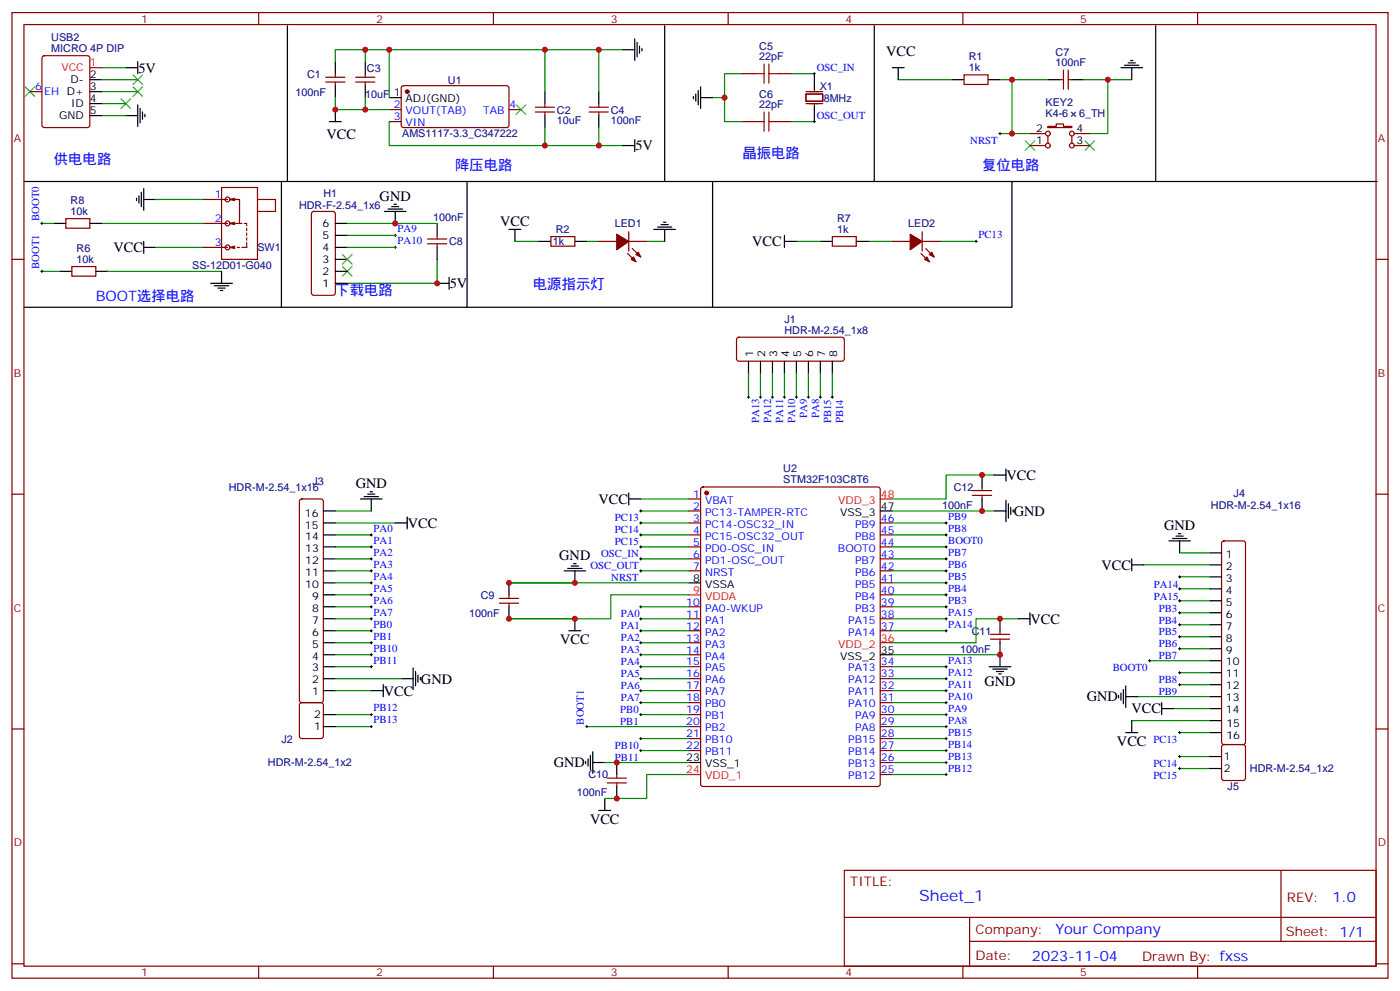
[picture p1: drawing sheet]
<svg xmlns="http://www.w3.org/2000/svg" width="412mm" height="292mm" viewBox="0 0 412 292" stroke-linecap="round" stroke-linejoin="round" font-family="sans-serif">
<g fill="none" stroke="#870000" stroke-width=".35">
<path d="M3.5 3.7h405.4v284.3h-405.4zM7.1 7.2h398.2v277.3h-398.2zM12.6 16.6l.5-.2h12.7l.6 .4 .1 20.1-.5 .6-12.9 .1-.7-.5-.1-20zM76.2 3.7v3.5M145.3 3.7v3.5M214.5 3.7v3.5M283.6 3.7v3.5M352.8 3.7v3.5M8.8 27h3.5M96 24.2h5.6M96 22.8h5.6M98.8 21.7v1.1"/>
<path d="M98.8 24.2v1M104.8 24.2h5.6M104.8 22.8h5.6M107.6 21.7v1.1M107.6 24.2v1M114.7 35.8h3.5M114.7 32.3h3.5M118.4 25.4l.5-.2 30.6 .1 .4 .6v11.2l-.7 .5-30.6-.1-.4-.6v-11zM149.9 32.3h3.6M157.7 33h5.6M157.7 31.6h5.6M160.5 30.5v1.1"/>
<path d="M160.5 33v1M173.6 33h5.6M173.6 31.6h5.6M176.4 30.5v1.1M176.4 33v1M218.7 35.8h3.5M218.7 21.7h3.5M229.3 35.8h3.5M229.3 21.7h3.5M237.4 27.7h5v2.1h-5zM237.4 27h5M237.4 30.5h5"/>
<path d="M284 22h7v2.9h-7zM303.4 39.3h4.6M308.7 37.2h2.4v-.7h2.2v.7h2.4v.4h-7zM312.2 23.5h1.1M313.3 20.6v5.7M314.7 20.6v5.7M314.7 23.5h1M316.4 39.3h4.6M60 58.7h7M65.3 55.2h10.5v21.2h-10.5zM67.7 58.7h2.9v7.1h-2.9M67.7 58.7l1.4 .4"/>
<path d="M69.1 58.4l-1.4 .3M75.8 58.7h5.3v3.6h-5.3M303.4 42.9h4.6M308.7 40v2.2M315.7 40v2.2M316.4 42.9h4.6M3.5 76.4h3.6M19.4 64.4h7.1v2.8h-7.1zM21.2 78.5h7v2.8h-7zM60 72.8h7M60 65.8h7M67.7 72.8l1.4 .4"/>
<path d="M67.7 65.8l1.4 .3M68.4 72.8h.7M69.1 65.4l-1.4 .4M69.1 72.5l-1.4 .3M69.8 72.8h.8M70.6 65.8h.7M72 65.8h.7v.7M72.7 71.4v1.4h-1.4M72.7 67.2v.7M72.7 68.6v.7M72.7 70v.7M92 62.5l.4-.2h5.7l.6 .4 .1 23.6-.5 .6-5.9 .1-.6-.5-.1-23.5z"/>
<path d="M125.9 70.4h5.7M125.9 71.8h5.7M128.8 69.3v1.1M128.8 71.8v1M162.3 69.7h7v2.8h-7zM176.4 71.1h5.3M184.9 74.6l2.4 2.5M185.2 71.1h5.3M185.2 68.3v5.6M186.3 73.2l2.4 2.5M245.2 69.7h7v2.8h-7zM262.8 71.1h5.3"/>
<path d="M271.3 74.6l2.5 2.5M271.6 71.1h5.3M271.6 68.3v5.6M272.7 73.2l2.5 2.5M405.3 76.4h3.6M217.2 99.5l.5-.2h30.3l.5 .2 .2 .5v5.7l-.2 .5-.5 .2h-30.3l-.5-.3-.2-.4v-5.7zM3.5 145.5h3.6M88.4 147.1l.5-.2h5.6l.5 .2 .2 .5v58.6l-.2 .5-.5 .2h-5.6l-.5-.2-.2-.5v-58.6zM202.8 146.9h3.6M202.8 150.5h3.6M202.8 154h3.6M202.8 157.5h3.6"/>
<path d="M206.6 143.6l.5-.2h51.5l.6 .4 .1 87.1-.5 .6-51.7 .1-.7-.5v-87zM259.3 154h3.5M259.3 157.5h3.5M286.5 145.9h5.6M286.5 144.5h5.6M289.3 143.4v1.1M289.3 145.9v1M360.1 159.5l.4-.2h5.7l.5 .2 .2 .5v58.5l-.2 .5-.5 .3h-5.7l-.5-.3-.2-.5v-58.5zM405.3 145.5h3.6M147.1 177.6h5.7M147.1 176.2h5.7M149.9 175.2v1"/>
<path d="M149.9 177.6v1.1M202.8 161h3.6M202.8 164.6h3.6M202.8 168.1h3.6M202.8 178.7h3.6M259.3 161h3.5M259.3 164.6h3.5M259.3 168.1h3.5M259.3 178.7h3.5M259.3 175.2h3.5M259.3 171.6h3.5M202.8 182.2h3.6"/>
<path d="M202.8 185.7h3.6M202.8 189.3h3.6M202.8 192.8h3.6M202.8 196.3h3.6M202.8 199.8h3.6M259.3 182.2h3.5M259.3 185.7h3.5M259.3 196.3h3.5M259.3 199.8h3.5M291.7 188.2h5.7M291.7 186.8h5.7M294.6 185.7v1.1"/>
<path d="M294.6 188.2v1.1M3.5 214.7h3.6M88.4 207.1l.5-.2h5.6l.7 .4v9.5l-.4 .6-5.9 .1-.7-.5v-9.4zM202.8 203.4h3.6M202.8 206.9h3.6M202.8 210.4h3.6M202.8 214h3.6M202.8 217.5h3.6M259.3 203.4h3.5M259.3 206.9h3.5M259.3 210.4h3.5M259.3 214h3.5"/>
<path d="M259.3 217.5h3.5M360.1 219.5l.4-.2h5.7l.6 .4 .1 9.4-.5 .7h-5.9l-.6-.4-.1-9.4zM405.3 214.7h3.6M178.9 230.5h5.6M178.9 229.1h5.6M181.7 228.1v1M181.7 230.5v1.1M202.8 221h3.6M259.3 221h3.5M259.3 228.1h3.5M259.3 224.5h3.5M248.7 256.3h156.6v28.2h-156.6z"/>
<path d="M377.3 256.3v20.9M248.7 270.1h156.5M285.6 277.2h119.6M285.6 270.1v14.2M3.5 283.8h3.6M76.2 284.5v3.5M145.3 284.5v3.5M214.5 284.5v3.5M283.6 284.5v3.5M352.8 284.5v3.5M405.3 283.8h3.6"/>
<circle cx="308.7" cy="39.3" r=".71"/>
<circle cx="315.7" cy="39.3" r=".71"/>
<circle cx="67" cy="58.7" r=".71"/>
<circle cx="308.7" cy="42.9" r=".71"/>
<circle cx="315.7" cy="42.9" r=".71"/>
<circle cx="67" cy="72.8" r=".71"/>
<circle cx="67" cy="65.8" r=".71"/>
</g>
<g fill="none" stroke="#008700" stroke-width=".35">
<path d="M30 19.9h7M107.6 14.6v3.6M114.7 14.6v14.2M160.5 14.6v12.4M176.4 14.6v12.4M183.4 14.6h-84.6v3.6M30 34h7M30 30.5h7M30 27h10.6M30 23.5h10.6M98.8 28.8v3.5h15.9M107.6 28.8v3.5"/>
<path d="M114.7 35.8v7.1h68.7M160.5 37.6v5.3M176.4 37.6v5.3M209.9 28.8h3.5M218.7 21.7h-5.3v14.1h5.3M232.8 35.8h7.1M232.8 21.7h7.1M264.6 23.5h15.9M294.6 23.5h14.1M294.6 39.3h3.5M298.1 23.5v15.8h5.3M319.3 23.5h14.1"/>
<path d="M326.3 23.5v15.8h-5.3M45.9 58.7h14.1M12.3 65.8h3.6M12.3 79.9h5.3M30 65.8h30M31.7 79.9h33.6M45.9 72.8h14.1M102.3 65.8h26.5M102.3 72.8h14.1M102.3 69.3h14.1M128.8 76.4v7h-26.5M151.7 71.1h7"/>
<path d="M172.9 71.1h3.5M190.5 71.1h5.3M234.6 71.1h7.1M255.8 71.1h7M276.9 71.1h10.6M220.5 109.9v7M224 109.9v7M227.5 109.9v7M231.1 109.9v7M234.6 109.9v7M238.1 109.9v7M241.7 109.9v7"/>
<path d="M245.2 109.9v7M292.8 139.9h-14.1v7h-15.9M98.8 157.5h10.6M98.8 154h17.6M98.8 150.5h10.6M188.7 157.5h14.1M188.7 154h14.1M188.7 150.5h14.1M188.7 146.9h14.1M262.8 157.5h15.9M262.8 154h15.9M262.8 150.5h30"/>
<path d="M98.8 161h10.6M98.8 171.6h10.6M98.8 164.6h10.6M98.8 168.1h10.6M98.8 175.2h10.6M98.8 178.7h10.6M149.9 171.6h52.9M188.7 161h14.1M188.7 164.6h14.1M188.7 168.1h14.1M188.7 178.7h14.1M202.8 175.2h-22.9v7h-30h19.4"/>
<path d="M262.8 161h15.9M262.8 171.6h15.9M262.8 164.6h15.9M262.8 168.1h15.9M262.8 175.2h15.9M262.8 178.7h15.9M336.9 166.3h19.4M347.5 162.8h8.8M347.5 169.9h8.8M347.5 176.9h8.8M347.5 173.4h8.8M98.8 182.2h10.6"/>
<path d="M98.8 185.7h10.6M98.8 189.3h10.6M98.8 192.8h10.6M98.8 196.3h10.6M98.8 199.8h19.4M188.7 182.2h14.1M188.7 185.7h14.1M188.7 189.3h14.1M188.7 192.8h14.1M188.7 196.3h14.1M188.7 199.8h14.1M262.8 182.2h15.9"/>
<path d="M262.8 185.7h15.9M262.8 192.8h31.8M262.8 196.3h15.9M262.8 199.8h15.9M299.9 182.2h-12.4v7.1h-24.7M338.7 194.6h17.6M347.5 180.4h8.8M347.5 187.5h8.8M347.5 184h8.8M347.5 191h8.8M347.5 198.1h8.8M98.8 214h10.6"/>
<path d="M98.8 210.4h10.6M98.8 203.4h10.6M172.9 214h29.9M188.7 210.4h14.1M188.7 203.4h14.1M188.7 206.9h14.1M188.7 217.5h14.1M262.8 214h15.9M262.8 210.4h15.9M262.8 203.4h15.9M262.8 206.9h15.9M262.8 217.5h15.9"/>
<path d="M333.4 212.2h22.9M335.1 205.1h21.2M345.7 208.7h10.6M347.5 201.6h8.8M347.5 215.7h8.8M178.2 224.5h24.6M188.7 221h14.1M202.8 228.1h-12.3v7h-12.3M262.8 221h15.9M262.8 224.5h15.9M262.8 228.1h15.9M347.5 226.3h8.8"/>
<path d="M347.5 222.8h8.8"/>
</g>
<g fill="none" stroke="#3c3" stroke-width=".35">
<path d="M7.4 25.6l2.8 2.8M10.2 25.6l-2.8 2.8M35.6 29.1l2.9 2.8M38.5 29.1l-2.9 2.8M39.2 22l2.8 2.9M39.2 25.6l2.8 2.8M42 25.6l-2.8 2.8M42 22l-2.8 2.9M152 30.9l2.9 2.8M154.9 30.9l-2.9 2.8M302 41.5l2.8 2.8M304.8 41.5l-2.8 2.8"/>
<path d="M319.6 41.5l2.8 2.8M322.4 41.5l-2.8 2.8M100.9 78.5l2.8 2.8M100.9 75l2.8 2.8M103.7 78.5l-2.8 2.8M103.7 75l-2.8 2.8"/>
</g>
<g fill="none" stroke="#000" stroke-width=".35">
<path d="M37 19.9h3.6M40.6 18.2v3.5M84.7 7.6v45.8M98.8 18.2v3.5M107.6 18.2v3.5M183.4 14.6h3.6M187 11.5v6.3M187.7 12.5v4.3M188.4 13.6v2.1M189.1 14.3v.7M195.8 7.6v45.8M257.5 7.6v45.8"/>
<path d="M262.8 19.9h3.5M264.6 19.9v3.6M330.2 19.9h6.3M331.3 19.2h4.2M332.3 18.5h2.1M333 17.8h.7M333.4 19.9v3.6M340.4 7.6v45.8M26.5 34h3.5M26.5 30.5h3.5M26.5 27h3.5M26.5 23.5h3.5"/>
<path d="M37 34h3.6M40.6 30.9v6.3M41.3 31.9v4.3M42 33v2.1M42.7 33.7v.7M97 35.8h3.5M98.8 25.2v3.6M98.8 32.3v3.5M107.6 25.2v3.6M114.7 28.8h3.5M160.5 27v3.5M160.5 34v3.6"/>
<path d="M176.4 27v3.5M176.4 34v3.6M204.3 28.4v.7M205 27.7v2.1M205.7 26.6v4.3M206.4 28.8h3.5M206.4 25.6v6.3M239.9 21.7v4.9M239.9 30.9v4.9M280.5 23.5h3.5M291 23.5h3.6M308.7 23.5h3.5"/>
<path d="M315.7 23.5h3.6M7.1 53.4h398.6M40.2 58.4v.7M40.9 57.7v2.1M41.6 56.6v4.3M42.3 58.7h3.6M42.3 55.6v6.3M82.9 53.4v37.1h-75.8M137.6 53.4v37.1h-54.7M183.4 42.9h3.6M187 41.1v3.5M209.9 53.4v37.1"/>
<path d="M298.1 53.4v37.1h-160.5M15.9 65.8h3.5M17.6 79.9h3.6M26.5 65.8h3.5M28.2 79.9h3.5M42.3 72.8h3.6M42.3 71.1v3.5M65.3 79.9v3.5M98.8 79.9h3.5M98.8 76.4h3.5M98.8 72.8h3.5M98.8 69.3h3.5"/>
<path d="M98.8 65.8h3.5M113.2 62.3h6.4M114.3 61.6h4.2M115.4 60.9h2.1M116.1 60.1h.7M116.4 62.3v3.5M128.8 65.8v3.5M128.8 72.8v3.6M149.9 67.6h3.6M151.7 67.6v3.5M158.7 71.1h3.6M169.3 71.1h3.6"/>
<path d="M192.6 67.6h6.4M193.7 66.9h4.2M194.7 66.1h2.1M195.4 65.4h.7M195.8 67.6v3.5M231.1 71.1h3.5M231.1 69.3v3.5M241.7 71.1h3.5M252.2 71.1h3.6M62.1 83.4h6.3M63.1 84.1h4.3M64.2 84.8h2.1"/>
<path d="M64.9 85.5h.7M98.8 83.4h3.5M128.8 83.4h3.5M132.3 81.7v3.5M220.5 106.4v3.5M224 106.4v3.5M227.5 106.4v3.5M231.1 106.4v3.5M234.6 106.4v3.5M238.1 106.4v3.5M241.7 106.4v3.5M245.2 106.4v3.5"/>
<path d="M289.3 139.9v3.5M292.8 139.9h3.5M296.3 138.1v3.5M95.2 150.5h3.6M95.2 157.5h3.6M95.2 154h3.6M106.2 146.9h6.3M107.2 146.2h4.3M108.3 145.5h2.1M109 144.8h.7M109.4 146.9v3.6M116.4 154h3.5"/>
<path d="M119.9 152.2v3.6M185.2 146.9h3.5M185.2 145.2v3.5M259.3 150.5h3.5M289.3 146.9v3.6M292.8 150.5h3.5M296.3 147.3v6.3M297 148.3v4.3M297.7 149.4v2.1M298.4 150.1v.7M344.3 159.3h6.4M345.4 158.6h4.2"/>
<path d="M346.4 157.9h2.1M347.1 157.2h.7M347.5 159.3v3.5M95.2 168.1h3.6M95.2 171.6h3.6M95.2 178.7h3.6M95.2 175.2h3.6M95.2 164.6h3.6M95.2 161h3.6M149.9 171.6v3.6M149.9 178.7v3.5M166.2 168.1h6.3"/>
<path d="M167.2 167.4h4.2M168.3 166.7h2.1M169 166h.7M169.3 168.1v3.5M202.8 171.6h3.6M333.4 164.6v3.5M333.4 166.3h3.5M356.3 162.8h3.5M356.3 166.3h3.5M356.3 169.9h3.5M356.3 173.4h3.5M356.3 176.9h3.5"/>
<path d="M95.2 185.7h3.6M95.2 196.3h3.6M95.2 182.2h3.6M95.2 192.8h3.6M95.2 199.8h3.6M95.2 189.3h3.6M118.2 199.8h3.5M121.7 196.7v6.3M122.4 197.7v4.3M123.1 198.8v2.1M123.8 199.5v.7M167.6 185.7h3.5"/>
<path d="M169.3 182.2v3.5M259.3 192.8h3.5M291.4 196.3h6.3M292.5 197h4.2M293.5 197.7h2.1M294.2 198.4h.7M294.6 182.2v3.5M294.6 189.3v7M299.9 182.2h3.5M303.4 180.4v3.6M356.3 180.4h3.5M356.3 184h3.5"/>
<path d="M356.3 187.5h3.5M356.3 191h3.5M356.3 194.6h3.5M356.3 198.1h3.5M95.2 214h3.6M95.2 210.4h3.6M95.2 203.4h3.6M109.4 203.4h3.5M112.9 201.6v3.5M329.5 204.8v.7M330.2 204.1v2.1M330.9 203v4.3"/>
<path d="M331.6 205.1h3.5M331.6 215.7h3.5M331.6 202v6.3M333.4 212.2v3.5M342.2 208.7h3.5M342.2 206.9v3.5M356.3 201.6h3.5M356.3 205.1h3.5M356.3 208.7h3.5M356.3 212.2h3.5M356.3 215.7h3.5M172.5 224.2v.7"/>
<path d="M173.2 223.5v2.1M173.9 222.4v4.3M174.6 224.5h3.6M174.6 221.4v6.3M176.4 238.7h3.5M178.2 235.1v3.6M181.7 224.5v3.6M181.7 231.6v3.5M202.8 224.5h3.6M356.3 222.8h3.5M356.3 226.3h3.5"/>
</g>
<path d="M26.5 19.9h3.5M259.3 146.9h3.5M202.8 175.2h3.6M259.3 189.3h3.5M202.8 228.1h3.6" fill="none" stroke="#f00" stroke-width=".35"/>
<g fill="none" stroke="#000" stroke-width=".29">
<path d="M239.5 21.7h.7M239.5 35.8h.7M239.9 21.3v.7M239.9 35.5v.7M294.2 39.3h.7M294.6 39v.7M12 65.8h.7M12 79.9h.7M12.3 65.4v.7M12.3 79.6v.7M116.1 69.3h.7M116.1 72.8h.7"/>
<path d="M116.4 69v.7M116.4 72.5v.7M287.2 71.1h.7M287.5 70.7v.7M220.1 116.9h.7M220.5 116.6v.7M223.7 116.9h.7M224 116.6v.7M227.2 116.9h.7M227.5 116.6v.7M230.7 116.9h.7M231.1 116.6v.7"/>
<path d="M234.2 116.9h.7M234.6 116.6v.7M237.8 116.9h.7M238.1 116.6v.7M241.3 116.9h.7M241.7 116.6v.7M244.8 116.9h.7M245.2 116.6v.7M109 157.5h.7M109.4 157.2v.7M188.4 157.5h.7M188.4 154h.7"/>
<path d="M188.4 150.5h.7M188.7 150.1v.7M188.7 153.6v.7M188.7 157.2v.7M278.3 157.5h.7M278.3 154h.7M278.7 153.6v.7M278.7 157.2v.7M109 178.7h.7M109 175.2h.7M109 171.6h.7M109 168.1h.7"/>
<path d="M109 164.6h.7M109 161h.7M109.4 160.7v.7M109.4 164.2v.7M109.4 167.7v.8M109.4 171.3v.7M109.4 174.8v.7M109.4 178.3v.7M188.4 178.7h.7M188.4 168.1h.7M188.4 164.6h.7M188.4 161h.7"/>
<path d="M188.7 160.7v.7M188.7 164.2v.7M188.7 167.7v.8M188.7 178.3v.7M278.3 178.7h.7M278.3 175.2h.7M278.3 171.6h.7M278.3 168.1h.7M278.3 164.6h.7M278.3 161h.7M278.7 160.7v.7M278.7 164.2v.7"/>
<path d="M278.7 167.7v.8M278.7 171.3v.7M278.7 174.8v.7M278.7 178.3v.7M347.1 169.9h.7M347.1 173.4h.7M347.1 176.9h.7M347.5 169.5v.7M347.5 173v.7M347.5 176.6v.7M109 182.2h.7M109 185.7h.7"/>
<path d="M109 189.3h.7M109 192.8h.7M109 196.3h.7M109.4 181.9v.7M109.4 185.4v.7M109.4 188.9v.7M109.4 192.4v.7M109.4 196v.7M188.4 182.2h.7M188.4 185.7h.7M188.4 189.3h.7M188.4 192.8h.7"/>
<path d="M188.4 196.3h.7M188.4 199.8h.7M188.7 181.9v.7M188.7 185.4v.7M188.7 188.9v.7M188.7 192.4v.7M188.7 196v.7M188.7 199.5v.7M278.3 182.2h.7M278.3 185.7h.7M278.3 196.3h.7M278.3 199.8h.7"/>
<path d="M278.7 181.9v.7M278.7 185.4v.7M278.7 196v.7M278.7 199.5v.7M338.3 194.6h.7M338.7 194.2v.7M347.1 180.4h.7M347.1 184h.7M347.1 187.5h.7M347.1 191h.7M347.1 198.1h.7M347.5 180.1v.7"/>
<path d="M347.5 183.6v.7M347.5 187.1v.8M347.5 190.7v.7M347.5 197.7v.7M109 214h.7M109 210.4h.7M109.4 210.1v.7M109.4 213.6v.7M172.5 214h.7M172.9 213.6v.7M188.4 203.4h.7M188.4 210.4h.7"/>
<path d="M188.4 206.9h.7M188.4 217.5h.7M188.7 203v.7M188.7 206.6v.7M188.7 210.1v.7M188.7 217.1v.7M278.3 203.4h.7M278.3 214h.7M278.3 210.4h.7M278.3 206.9h.7M278.3 217.5h.7M278.7 203v.7"/>
<path d="M278.7 206.6v.7M278.7 210.1v.7M278.7 213.6v.7M278.7 217.1v.7M347.1 201.6h.7M347.1 215.7h.7M347.5 201.3v.7M347.5 215.4v.7M188.4 221h.7M188.7 220.7v.7M278.3 221h.7M278.3 228.1h.7"/>
<path d="M278.3 224.5h.7M278.7 220.7v.7M278.7 224.2v.7M278.7 227.7v.7M347.1 222.8h.7M347.1 226.3h.7M347.5 222.4v.7M347.5 226v.7"/>
</g>
<path d="M225.1 18.9v5.6M226.5 18.9v5.6M222.2 35.8h2.9M222.2 21.7h2.9M225.1 33v5.6M226.5 35.8h2.8M226.5 33v5.6M226.5 21.7h2.8" fill="none" stroke="#a10000" stroke-width=".35"/>
<g fill="#870000" stroke="#870000" stroke-width=".35">
<path d="M273.8 75l.7-.7 .7 1.4z"/>
<path d="M272.3 76.4l.7-.7 .8 1.4z"/>
<path d="M268.1 69l3.5 2.1-3.5 2.5z"/>
<path d="M187.3 75l.7-.7 .7 1.4z"/>
<path d="M185.9 76.4l.7-.7 .7 1.4z"/>
<path d="M181.7 69l3.5 2.1-3.5 2.5z"/>
<circle cx="119.9" cy="27" r=".53"/>
<circle cx="208.1" cy="145.2" r=".53"/>
</g>
<g fill="#c00">
<circle cx="128.8" cy="83.4" r=".88"/>
<circle cx="294.6" cy="192.8" r=".88"/>
<circle cx="149.9" cy="171.6" r=".88"/>
<circle cx="149.9" cy="182.2" r=".88"/>
<circle cx="116.4" cy="65.8" r=".88"/>
<circle cx="289.3" cy="139.9" r=".88"/>
<circle cx="289.3" cy="150.5" r=".88"/>
<circle cx="294.6" cy="182.2" r=".88"/>
<circle cx="181.7" cy="224.5" r=".88"/>
<circle cx="181.7" cy="235.1" r=".88"/>
<circle cx="169.3" cy="171.6" r=".88"/>
<circle cx="169.3" cy="182.2" r=".88"/>
<circle cx="213.4" cy="28.8" r=".88"/>
<circle cx="107.6" cy="32.3" r=".88"/>
<circle cx="114.7" cy="14.6" r=".88"/>
<circle cx="98.8" cy="32.3" r=".88"/>
<circle cx="160.5" cy="42.9" r=".88"/>
<circle cx="176.4" cy="42.9" r=".88"/>
<circle cx="160.5" cy="14.6" r=".88"/>
<circle cx="176.4" cy="14.6" r=".88"/>
<circle cx="298.1" cy="23.5" r=".88"/>
<circle cx="326.3" cy="23.5" r=".88"/>
<circle cx="298.1" cy="39.3" r=".88"/>
<circle cx="107.6" cy="14.6" r=".88"/>
</g>
<text font-size="4.6" fill="#00f" x="270.8" y="265.3">Sheet_1</text>
<g font-size="4.2">
<text x="261.1" y="16.4">VCC</text>
<text x="40.7" y="21.4">5V</text>
<text x="96.2" y="40.8">VCC</text>
<text x="187.2" y="44.3">5V</text>
<text x="111.8" y="59.1">GND</text>
<text x="147.3" y="66.4">VCC</text>
<text x="33.5" y="74.3">VCC</text>
<text x="221.5" y="72.5">VCC</text>
<text x="132.5" y="84.9">5V</text>
<text x="104.8" y="143.7">GND</text>
<text x="296.5" y="141.3">VCC</text>
<text x="176.3" y="148.4">VCC</text>
<text x="120.1" y="155.4">VCC</text>
<text x="298.6" y="151.9">GND</text>
<text x="342.9" y="156.1">GND</text>
<text x="164.7" y="164.9">GND</text>
<text x="324.5" y="167.8">VCC</text>
<text x="303.6" y="183.7">VCC</text>
<text x="165" y="189.7">VCC</text>
<text x="124" y="201.3">GND</text>
<text x="290" y="202">GND</text>
<text x="113.1" y="204.8">VCC</text>
<text x="320.1" y="206.6">GND</text>
<text x="333.3" y="210.1">VCC</text>
<text x="329" y="219.7">VCC</text>
<text x="163.2" y="226">GND</text>
<text x="173.8" y="242.6">VCC</text>
</g>
<g font-size="4.2" fill="#00f">
<text x="218.7" y="46.4">晶振电路</text>
<text x="15.9" y="48.2">供电电路</text>
<text x="134.1" y="49.9">降压电路</text>
<text x="289.3" y="49.9">复位电路</text>
<text x="28.2" y="88.7">BOOT选择电路</text>
<text x="98.8" y="87">下载电路</text>
<text x="157" y="85.2">电源指示灯</text>
<text x="392.5" y="265.6">1.0</text>
<text x="310.9" y="275.1">Your Company</text>
<text x="304" y="282.9">2023-11-04</text>
</g>
<g font-size="3.9" fill="#800">
<text x="250.5" y="260.9">TITLE:</text>
<text x="379.1" y="265.6">REV:</text>
<text x="287.4" y="275.1">Company:</text>
<text x="378.7" y="275.7">Sheet: 1/1</text>
<text x="287.4" y="282.8">Date:</text>
<text x="336.4" y="282.8">Drawn By: fxss</text>
</g>
<g font-size="3.2" fill="#800">
<text x="41.6" y="6.7">1</text>
<text x="110.8" y="6.7">2</text>
<text x="179.9" y="6.7">3</text>
<text x="249.1" y="6.7">4</text>
<text x="318.2" y="6.7">5</text>
<text x="4.1" y="41.8">A</text>
<text x="405.9" y="41.8">A</text>
<text x="4.1" y="110.9">B</text>
<text x="405.9" y="110.9">B</text>
<text x="4.1" y="180.1">C</text>
<text x="405.9" y="180.1">C</text>
<text x="4.1" y="249.2">D</text>
<text x="405.9" y="249.2">D</text>
<text x="41.6" y="287.5">1</text>
<text x="110.8" y="287.5">2</text>
<text x="179.9" y="287.5">3</text>
<text x="249.1" y="287.5">4</text>
<text x="318.2" y="287.5">5</text>
</g>
<g font-size="3.2" fill="#000080">
<text x="15.1" y="15.3">MICRO 4P DIP</text>
<text x="15.1" y="12.1">USB2</text>
<text x="223.7" y="17.8">22pF</text>
<text x="223.7" y="14.7">C5</text>
<text x="285.4" y="17.8">R1</text>
<text x="311" y="16.4">C7</text>
<text x="90.5" y="22.9">C1</text>
<text x="108.1" y="21.1">C3</text>
<text x="285.4" y="21">1k</text>
<text x="311" y="19.6">100nF</text>
<text x="87.1" y="28.1">100nF</text>
<text x="107.6" y="28.8">10uF</text>
<text x="132" y="24.6">U1</text>
<text x="223.7" y="28.8">C6</text>
<text x="241.5" y="26.4">X1</text>
<text x="242.6" y="29.9">8MHz</text>
<text x="164" y="33.4">C2</text>
<text x="179.9" y="33.4">C4</text>
<text x="223.7" y="31.9">22pF</text>
<text x="308" y="34.6">K4-6</text>
<text x="308" y="31.3">KEY2</text>
<text x="317.9" y="34.6">6_TH</text>
<text x="118.5" y="40.5">AMS1117-3.3_C347222</text>
<text x="164" y="36.6">10uF</text>
<text x="179.9" y="36.6">100nF</text>
<text x="95.3" y="58.1">H1</text>
<text x="20.8" y="63.3">10k</text>
<text x="20.8" y="60.1">R8</text>
<text x="88.1" y="61.6">HDR-F-2.54_1x6</text>
<text x="127.6" y="65.2">100nF</text>
<text x="246.6" y="65.4">R7</text>
<text x="163.7" y="68.7">R2</text>
<text x="181.1" y="66.9">LED1</text>
<text x="246.6" y="68.6">1k</text>
<text x="267.5" y="66.9">LED2</text>
<text x="22.6" y="77.4">10k</text>
<text x="22.6" y="74.2">R6</text>
<text x="75.8" y="74">SW1</text>
<text x="132.3" y="72.2">C8</text>
<text x="162.8" y="72.2">1k</text>
<text x="56.6" y="79.3">SS-12D01-G040</text>
<text x="231.1" y="95">J1</text>
<text x="231.1" y="98.2">HDR-M-2.54_1x8</text>
<text x="92" y="142.8">J3</text>
<text x="230.7" y="142.1">STM32F103C8T6</text>
<text x="230.7" y="139.1">U2</text>
<text x="67.4" y="144.5">HDR-M-2.54_1x16</text>
<text x="277.6" y="149.9">100nF</text>
<text x="281" y="144.6">C12</text>
<text x="356.7" y="149.9">HDR-M-2.54_1x16</text>
<text x="363.4" y="146.3">J4</text>
<text x="141.6" y="176.3">C9</text>
<text x="138.2" y="181.6">100nF</text>
<text x="286.3" y="186.9">C11</text>
<text x="282.8" y="192.2">100nF</text>
<text x="82.9" y="218.6">J2</text>
<text x="78.9" y="225.7">HDR-M-2.54_1x2</text>
<text x="368.2" y="227.4">HDR-M-2.54_1x2</text>
<text x="173.4" y="229.2">C10</text>
<text x="361.6" y="232.8">J5</text>
<text x="170" y="234.5">100nF</text>
</g>
<g font-size="3.2" fill="#f00">
<text x="18.1" y="21">VCC</text>
<text x="26.5" y="19.6">1</text>
<text x="246.9" y="148.3">VDD_3</text>
<text x="259.5" y="146.6">48</text>
<text x="204.2" y="174.8">9</text>
<text x="207.7" y="176.6">VDDA</text>
<text x="246.9" y="190.7">VDD_2</text>
<text x="259.5" y="188.9">36</text>
<text x="202.2" y="227.7">24</text>
<text x="207.7" y="229.5">VDD_1</text>
</g>
<g font-size="3.2">
<text x="26.5" y="23.1">2</text>
<text x="20.8" y="24.5">D-</text>
<text x="26.5" y="26.6">3</text>
<text x="116" y="28.4">1</text>
<text x="17.4" y="35.1">GND</text>
<text x="20.9" y="31.6">ID</text>
<text x="26.5" y="33.7">5</text>
<text x="26.5" y="30.2">4</text>
<text x="119.5" y="30.2">ADJ(GND)</text>
<text x="305.3" y="39">2</text>
<text x="317.1" y="39">4</text>
<text x="305.3" y="42.5">1</text>
<text x="317.1" y="42.5">3</text>
<text x="95" y="70.4">5</text>
<text x="95" y="66.9">6</text>
<text x="95" y="77.4">3</text>
<text x="95" y="73.9">4</text>
<text x="95" y="81">2</text>
<text x="95" y="84.5">1</text>
<text x="221.9" y="105.1" transform="rotate(-90 221.9 105.1)">1</text>
<text x="225.4" y="105.1" transform="rotate(-90 225.4 105.1)">2</text>
<text x="229" y="105.1" transform="rotate(-90 229 105.1)">3</text>
<text x="232.5" y="105.1" transform="rotate(-90 232.5 105.1)">4</text>
<text x="236" y="105.1" transform="rotate(-90 236 105.1)">5</text>
<text x="239.5" y="105.1" transform="rotate(-90 239.5 105.1)">6</text>
<text x="243.1" y="105.1" transform="rotate(-90 243.1 105.1)">7</text>
<text x="246.6" y="105.1" transform="rotate(-90 246.6 105.1)">8</text>
<text x="89.8" y="155.8">15</text>
<text x="89.8" y="152.2">16</text>
<text x="247.4" y="151.9">VSS_3</text>
<text x="259.5" y="150.1">47</text>
<text x="89.9" y="158.9">14</text>
<text x="89.9" y="166">12</text>
<text x="89.9" y="162.5">13</text>
<text x="361.1" y="164.2">1</text>
<text x="361.1" y="167.7">2</text>
<text x="89.9" y="173">10</text>
<text x="89.9" y="169.5">11</text>
<text x="204.2" y="171.3">8</text>
<text x="207.7" y="173">VSSA</text>
<text x="361.1" y="171.3">3</text>
<text x="91.9" y="176.6">9</text>
<text x="361.1" y="174.8">4</text>
<text x="361.1" y="178.3">5</text>
<text x="91.9" y="183.6">7</text>
<text x="91.9" y="180.1">8</text>
<text x="361.1" y="181.9">6</text>
<text x="361.1" y="185.4">7</text>
<text x="91.9" y="190.7">5</text>
<text x="91.9" y="187.1">6</text>
<text x="361.1" y="188.9">8</text>
<text x="91.9" y="197.7">3</text>
<text x="91.9" y="194.2">4</text>
<text x="247.4" y="194.2">VSS_2</text>
<text x="259.5" y="192.4">35</text>
<text x="361.1" y="192.4">9</text>
<text x="361.1" y="196">10</text>
<text x="91.9" y="201.3">2</text>
<text x="361.1" y="199.5">11</text>
<text x="361.1" y="203">12</text>
<text x="91.9" y="204.8">1</text>
<text x="361.1" y="206.6">13</text>
<text x="92.5" y="215">1</text>
<text x="92.5" y="211.5">2</text>
<text x="361.1" y="210.1">14</text>
<text x="361.2" y="214">15</text>
<text x="361.2" y="217.5">16</text>
<text x="202.2" y="224.2">23</text>
<text x="207.7" y="226">VSS_1</text>
<text x="360.5" y="223.8">1</text>
<text x="360.5" y="227.4">2</text>
</g>
<g font-size="3.2" fill="#00f">
<text x="240.6" y="20.8">OSC_IN</text>
<text x="10.3" y="26.6">6</text>
<text x="13.1" y="28">EH D+</text>
<text x="116" y="31.9">2</text>
<text x="116" y="35.5">3</text>
<text x="119.5" y="33.7">VOUT(TAB)</text>
<text x="142.3" y="33.7">TAB</text>
<text x="150.1" y="31.9">4</text>
<text x="240.6" y="34.9">OSC_OUT</text>
<text x="119.5" y="37.2">VIN</text>
<text x="285.8" y="42.4">NRST</text>
<text x="63.2" y="58.4">1</text>
<text x="11.5" y="65.1" transform="rotate(-90 11.5 65.1)">BOOT0</text>
<text x="63.2" y="65.4">2</text>
<text x="117.1" y="68.4">PA9</text>
<text x="117.1" y="72">PA10</text>
<text x="288.2" y="70.2">PC13</text>
<text x="63.2" y="72.5">3</text>
<text x="11.5" y="79.2" transform="rotate(-90 11.5 79.2)">BOOT1</text>
<text x="223.6" y="124.5" transform="rotate(-90 223.6 124.5)">PA13</text>
<text x="227.2" y="124.5" transform="rotate(-90 227.2 124.5)">PA12</text>
<text x="230.7" y="124.5" transform="rotate(-90 230.7 124.5)">PA11</text>
<text x="234.2" y="124.5" transform="rotate(-90 234.2 124.5)">PA10</text>
<text x="237.7" y="123" transform="rotate(-90 237.7 123)">PA9</text>
<text x="241.3" y="123" transform="rotate(-90 241.3 123)">PA8</text>
<text x="244.8" y="124.7" transform="rotate(-90 244.8 124.7)">PB15</text>
<text x="248.3" y="124.7" transform="rotate(-90 248.3 124.7)">PB14</text>
<text x="204.2" y="146.6">1</text>
<text x="207.7" y="148.3">VBAT</text>
<text x="181.1" y="153.5">PC13</text>
<text x="204.2" y="150.1">2</text>
<text x="204.2" y="153.6">3</text>
<text x="207.7" y="151.9">PC13-TAMPER-RTC</text>
<text x="207.7" y="155.4">PC14-OSC32_IN</text>
<text x="251.9" y="155.4">PB9</text>
<text x="259.5" y="153.6">46</text>
<text x="279.3" y="153.1">PB9</text>
<text x="110.1" y="156.6">PA0</text>
<text x="110.1" y="160.1">PA1</text>
<text x="181.1" y="157.1">PC14</text>
<text x="181.1" y="160.6">PC15</text>
<text x="204.2" y="157.2">4</text>
<text x="204.2" y="160.7">5</text>
<text x="207.7" y="158.9">PC15-OSC32_OUT</text>
<text x="251.9" y="158.9">PB8</text>
<text x="259.5" y="160.7">44</text>
<text x="259.5" y="157.2">45</text>
<text x="279.3" y="156.6">PB8</text>
<text x="279.3" y="160.2">BOOT0</text>
<text x="110.1" y="163.6">PA2</text>
<text x="110.1" y="167.2">PA3</text>
<text x="173.9" y="167.7">OSC_OUT</text>
<text x="177.1" y="164.1">OSC_IN</text>
<text x="204.2" y="164.2">6</text>
<text x="204.2" y="167.7">7</text>
<text x="207.7" y="162.5">PD0-OSC_IN</text>
<text x="207.7" y="166">PD1-OSC_OUT</text>
<text x="246.8" y="162.5">BOOT0</text>
<text x="251.9" y="166">PB7</text>
<text x="259.5" y="167.7">42</text>
<text x="259.5" y="164.2">43</text>
<text x="279.3" y="167.2">PB6</text>
<text x="279.3" y="163.7">PB7</text>
<text x="110.1" y="170.7">PA4</text>
<text x="180.1" y="171.2">NRST</text>
<text x="207.7" y="169.5">NRST</text>
<text x="251.9" y="173">PB5</text>
<text x="251.9" y="169.5">PB6</text>
<text x="259.5" y="171.3">41</text>
<text x="279.3" y="170.8">PB5</text>
<text x="339.9" y="173">PA14</text>
<text x="110.1" y="174.2">PA5</text>
<text x="110.1" y="177.8">PA6</text>
<text x="202.2" y="178.3">10</text>
<text x="251.9" y="176.6">PB4</text>
<text x="259.5" y="178.3">39</text>
<text x="259.5" y="174.8">40</text>
<text x="279.3" y="177.8">PB3</text>
<text x="279.3" y="174.3">PB4</text>
<text x="339.9" y="176.5">PA15</text>
<text x="110.1" y="181.3">PA7</text>
<text x="110.1" y="184.8">PB0</text>
<text x="182.8" y="181.8">PA0</text>
<text x="182.8" y="185.3">PA1</text>
<text x="202.2" y="181.9">11</text>
<text x="202.2" y="185.4">12</text>
<text x="207.7" y="180.1">PA0-WKUP</text>
<text x="207.7" y="183.6">PA1</text>
<text x="249.9" y="183.6">PA15</text>
<text x="251.9" y="180.1">PB3</text>
<text x="259.5" y="185.4">37</text>
<text x="259.5" y="181.9">38</text>
<text x="279.3" y="184.9">PA14</text>
<text x="279.3" y="181.3">PA15</text>
<text x="341.4" y="180.1">PB3</text>
<text x="341.4" y="183.6">PB4</text>
<text x="110.1" y="188.3">PB1</text>
<text x="110.1" y="191.9">PB10</text>
<text x="182.8" y="188.8">PA2</text>
<text x="202.2" y="188.9">13</text>
<text x="207.7" y="187.1">PA2</text>
<text x="207.7" y="190.7">PA3</text>
<text x="249.9" y="187.1">PA14</text>
<text x="341.4" y="187.1">PB5</text>
<text x="341.4" y="190.7">PB6</text>
<text x="110.1" y="195.4">PB11</text>
<text x="182.8" y="192.3">PA3</text>
<text x="182.8" y="195.9">PA4</text>
<text x="202.2" y="192.4">14</text>
<text x="202.2" y="196">15</text>
<text x="207.7" y="194.2">PA4</text>
<text x="207.7" y="197.7">PA5</text>
<text x="249.9" y="197.7">PA13</text>
<text x="259.5" y="196">34</text>
<text x="279.3" y="195.4">PA13</text>
<text x="327.8" y="197.7">BOOT0</text>
<text x="341.4" y="194.2">PB7</text>
<text x="182.8" y="199.4">PA5</text>
<text x="182.8" y="202.9">PA6</text>
<text x="202.2" y="199.5">16</text>
<text x="202.2" y="203">17</text>
<text x="207.7" y="201.3">PA6</text>
<text x="249.9" y="201.3">PA12</text>
<text x="259.5" y="203">32</text>
<text x="259.5" y="199.5">33</text>
<text x="279.3" y="202.5">PA11</text>
<text x="279.3" y="199">PA12</text>
<text x="341.4" y="201.2">PB8</text>
<text x="110.1" y="209.5">PB12</text>
<text x="182.7" y="210">PB0</text>
<text x="182.8" y="206.5">PA7</text>
<text x="202.2" y="206.6">18</text>
<text x="207.7" y="204.8">PA7</text>
<text x="207.7" y="208.3">PB0</text>
<text x="249.9" y="208.3">PA10</text>
<text x="249.9" y="204.8">PA11</text>
<text x="259.5" y="206.6">31</text>
<text x="279.3" y="209.6">PA9</text>
<text x="279.3" y="206">PA10</text>
<text x="341.4" y="204.8">PB9</text>
<text x="110.1" y="213">PB13</text>
<text x="172" y="213.3" transform="rotate(-90 172 213.3)">BOOT1</text>
<text x="182.7" y="213.5">PB1</text>
<text x="202.2" y="210.1">19</text>
<text x="202.2" y="213.6">20</text>
<text x="207.7" y="211.8">PB1</text>
<text x="207.7" y="215.4">PB2</text>
<text x="251.9" y="215.4">PA8</text>
<text x="251.9" y="211.8">PA9</text>
<text x="259.5" y="213.6">29</text>
<text x="259.5" y="210.1">30</text>
<text x="279.3" y="213.1">PA8</text>
<text x="181.1" y="220.6">PB10</text>
<text x="202.2" y="217.1">21</text>
<text x="202.2" y="220.7">22</text>
<text x="207.7" y="218.9">PB10</text>
<text x="249.9" y="218.9">PB15</text>
<text x="259.5" y="220.7">27</text>
<text x="259.5" y="217.1">28</text>
<text x="279.3" y="220.1">PB14</text>
<text x="279.3" y="216.6">PB15</text>
<text x="339.8" y="218.9">PC13</text>
<text x="181.1" y="224.1">PB11</text>
<text x="207.7" y="222.4">PB11</text>
<text x="249.9" y="226">PB13</text>
<text x="249.9" y="222.4">PB14</text>
<text x="259.5" y="227.7">25</text>
<text x="259.5" y="224.2">26</text>
<text x="279.3" y="227.2">PB12</text>
<text x="279.3" y="223.7">PB13</text>
<text x="339.8" y="225.9">PC14</text>
<text x="249.9" y="229.5">PB12</text>
<text x="339.8" y="229.5">PC15</text>
</g>
</svg>
